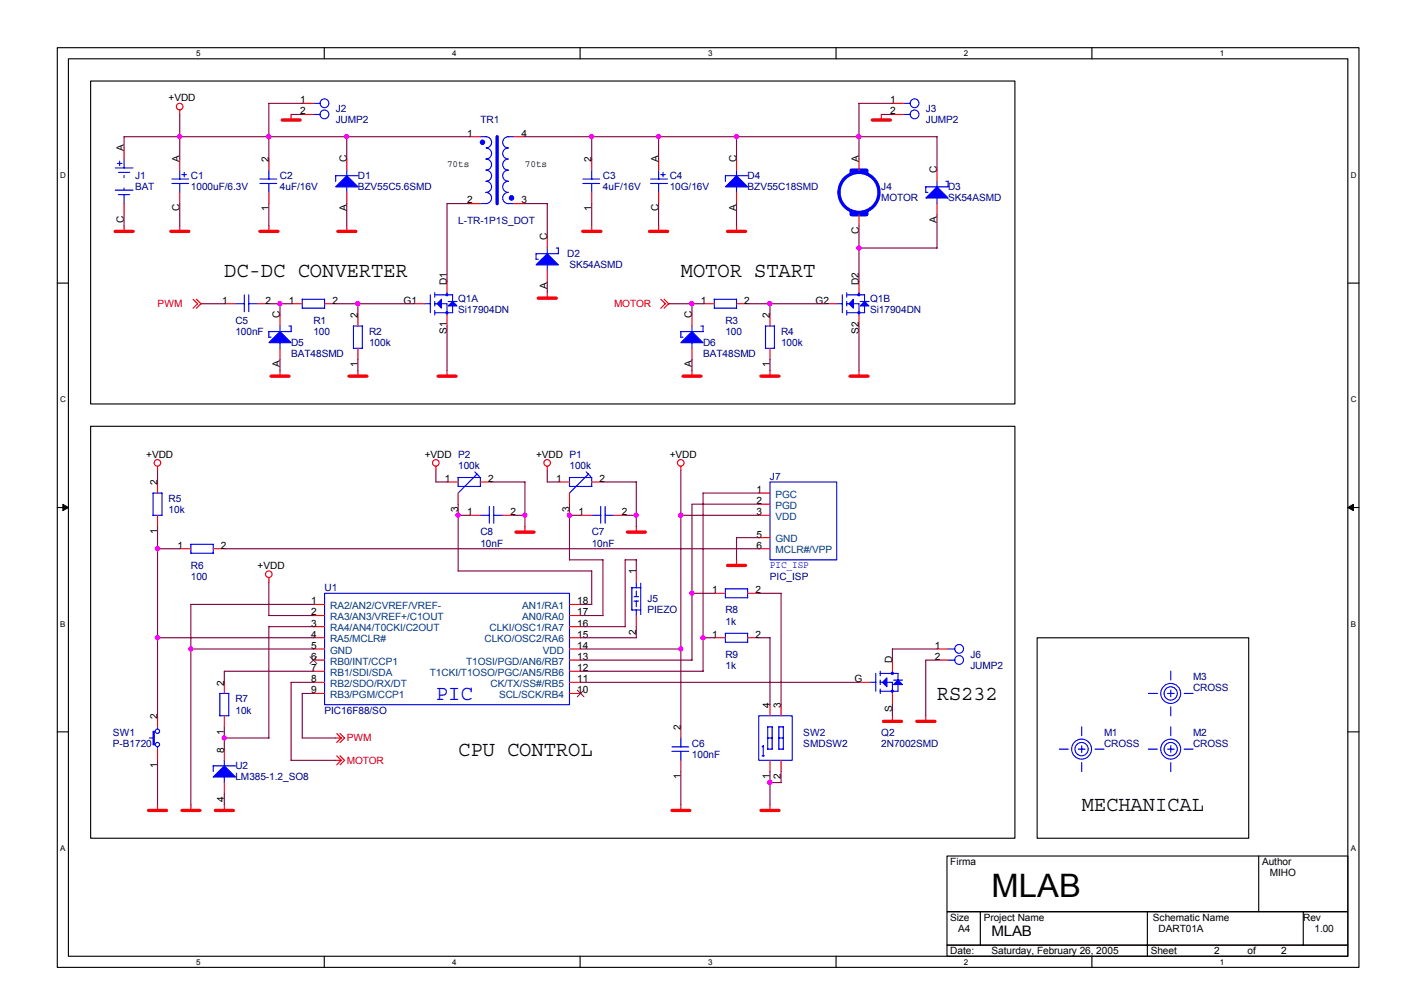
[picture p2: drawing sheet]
<svg xmlns="http://www.w3.org/2000/svg" width="297mm" height="210mm" viewBox="0 0 297 210" stroke-linecap="round" stroke-linejoin="round" font-family="sans-serif">
<path d="M12 10h272.7v192.6h-272.7zM14.3 12.3h268v188h-268z" fill="none" stroke="#000" stroke-width=".23"/>
<g fill="#fff">
<path d="M41.1 10.2h1v1.9h-1z"/>
<path d="M41.1 200.6h1v1.8h-1z"/>
</g>
<path d="M67.9 10v2.3M67.9 200.3v2.3" fill="none" stroke="#000" stroke-width=".23"/>
<g fill="#fff">
<path d="M94.7 10.2h1v1.9h-1z"/>
<path d="M94.7 200.6h1v1.8h-1z"/>
</g>
<path d="M121.5 10v2.3M121.5 200.3v2.3" fill="none" stroke="#000" stroke-width=".23"/>
<g fill="#fff">
<path d="M148.3 10.2h.9v1.9h-.9z"/>
<path d="M148.3 200.6h.9v1.8h-.9z"/>
</g>
<path d="M175.1 10v2.3M175.1 200.3v2.3" fill="none" stroke="#000" stroke-width=".23"/>
<g fill="#fff">
<path d="M201.9 10.2h1v1.9h-1z"/>
<path d="M201.9 200.6h1v1.8h-1z"/>
</g>
<path d="M228.7 10v2.3M228.7 200.3v2.3" fill="none" stroke="#000" stroke-width=".23"/>
<g fill="#fff">
<path d="M255.5 10.2h1v1.9h-1z"/>
<path d="M255.5 200.6h1v1.8h-1z"/>
<path d="M12.6 35.8h1.2v1.9h-1.2z"/>
<path d="M282.9 35.8h1.2v1.9h-1.2z"/>
<path d="M12.6 82.8h1.2v1.9h-1.2z"/>
<path d="M282.9 82.8h1.2v1.9h-1.2z"/>
</g>
<path d="M12 59.3h2.3M282.3 59.3h2.4" fill="none" stroke="#000" stroke-width=".23"/>
<g fill="#fff">
<path d="M12.6 129.8h1.1v1.9h-1.1z"/>
<path d="M282.9 129.8h1.2v1.9h-1.2z"/>
</g>
<path d="M12 106.3h2.3M282.3 106.3h2.4" fill="none" stroke="#000" stroke-width=".23"/>
<g fill="#000" stroke="#000" stroke-width=".21">
<path d="M13.2 105.6l1.1 .7-1.1 .7z" fill-rule="evenodd"/>
<path d="M282.3 106.3l1.2-.7v1.4z" fill-rule="evenodd"/>
</g>
<g fill="#fff">
<path d="M12.6 176.8h1.1v1.9h-1.1z"/>
<path d="M282.9 176.8h1.2v1.9h-1.2z"/>
</g>
<path d="M19 17h193.6v67.6h-193.6zM19 89.3h193.6v86.3h-193.6zM217.3 133.6h44.3v42h-44.3zM12 153.3h2.3M282.3 153.3h2.4M198.4 179.3h83.9v11.7h-83.9zM263.7 179.3v11.7M198.4 191h83.9v7h-83.9zM198.4 198h83.9v2.3h-83.9zM205.4 191v7M240.3 191v9.3M273 191v7" fill="none" stroke="#000" stroke-width=".23"/>
<g fill="none" stroke="#f00" stroke-width=".23">
<path d="M26 31v2.3M37.7 23v1M37.7 33.3v2.3M56.3 33.3v2.3M61 24v1.2M63.3 21.7h2.3M63.3 24h2.3M72.6 33.3v2.3M98.3 28.6h2.3M107.6 28.6h2.4M124 33.3v2.3M138 33.3v2.3"/>
<path d="M154.3 33.3v2.3M179.9 33.3v2.3M184.6 24v1.2M186.9 21.7h2.4M186.9 24h2.4M196.3 35.6v2.4M26 42.7v2.3M26 47.3v1.2M37.7 40.3v2.4M37.7 47.3v1.2M56.3 40.3v2.4M56.3 47.3v1.2"/>
<path d="M72.6 40.3v2.4M72.6 47.3v1.2M93.6 59v2.3M98.3 42.7h2.3M107.6 42.7h2.4M114.6 49.6v2.4M114.6 56.6v2.4M124 40.3v2.4M124 47.3v1.2M138 40.3v2.4M138 47.3v1.2M154.3 40.3v2.4"/>
<path d="M154.3 47.3v1.2M179.9 45v2.3M179.9 59v2.3M196.3 42.7v2.3M40.4 62.7l1 .9M41.1 62.7l1 .9M41.4 63.6l-1 1M42.1 63.6l-1 1M42.1 63.6h.2M47 63.6h2.3M54 63.6h2.3M58.7 66v2.3"/>
<path d="M58.7 73v2.3M58.7 77.6v1.2M61 63.6h2.3M68 63.6h2.3M75 66v2.3M75 73v2.3M75 77.6v1.2M86.6 63.6h2.4M93.6 66v2.3M93.6 77.6v1.2M114.6 61.3v1.2M138.4 62.7l1 .9"/>
<path d="M139.1 62.7l1 .9M139.4 63.6l-1 1M140.1 63.6h.2M140.1 63.6l-1 1M144.9 66v2.3M144.9 73v2.3M144.9 77.6v1.2M147.3 63.6h2.3M154.3 63.6h2.3M161.3 66v2.3M161.3 73v2.3M161.3 77.6v1.2"/>
<path d="M173 63.6h2.3M179.9 66v2.3M179.9 77.6v1.2M33 97.7v.9M91.3 97.7v.9M114.6 97.7v.9M142.6 97.7v.9M33 101v2.3M33 107.9v2.4M37.7 115h2.3M44.7 115h2.3M93.6 101h2.4"/>
<path d="M96 103.3v2.3M98.3 107.9h2.3M100.6 101h2.4M105.3 107.9h2.3M110 110.3v1.2M117 101h2.3M119.3 103.3v2.3M121.6 107.9h2.4M124 101h2.3M128.6 107.9h2.4M133.3 110.3v1.2M133.3 119.6v2.3"/>
<path d="M154.3 117.3v1.2M158.9 107.9h2.4M158.9 115h2.4M158.9 103.3h2.4M158.9 105.6h2.4M158.9 112.6h2.4M56.3 121v.9M65.6 136h2.4M65.6 138.3h2.4M65.6 133.6h2.4M65.6 126.6h2.4M65.6 128.9h2.4"/>
<path d="M65.6 131.3h2.4M119.3 136h2.3M119.3 138.3h2.3M119.3 133.6h2.3M119.3 126.6h2.3M119.3 128.9h2.3M119.3 131.3h2.3M133.3 128.9v2.4M149.6 133.6h2.4M149.6 124.3h2.4M156.6 133.6h2.3M156.6 124.3h2.3"/>
<path d="M186.9 138.3v2.3M196.3 136h2.3M196.3 138.3h2.3M33 149.9v2.4M33 156.9v2.4M47 142.9v2.4M47 149.9v2.4M47 156.9v2.4M65.6 142.9h2.4M65.6 140.6h2.4M65.6 145.3h2.4M70.3 154.6h1.2l-1 1"/>
<path d="M70.3 159.3h1.2l-1 .9M70.5 153.7l1 .9M70.5 158.3l1 1M71.2 153.6l1 1-1 1M71.2 158.3l1 1-1 .9M119.3 142.9h2.3M119.3 140.6h2.3M119.3 145.3h2.3M142.6 152.3v2.3M142.6 159.3v2.3M161.3 147.6v2.3M161.3 159.3v2.3"/>
<path d="M163.6 147.6v2.3M163.6 159.3v2.3M179.9 142.9h2.4M186.9 145.3v2.3M186.9 149.9v1.2M193.9 149.9v1.2M33 168.6v1.2M40 168.6v1.2M47 163.9v2.4M47 168.6v1.2M142.6 168.6v1.2M161.3 168.6v1.2"/>
<circle cx="37.6" cy="22.3" r=".69"/>
<circle cx="33" cy="97" r=".69"/>
<circle cx="91.3" cy="97" r=".69"/>
<circle cx="114.6" cy="97" r=".69"/>
<circle cx="142.6" cy="97" r=".69"/>
<circle cx="56.3" cy="120.3" r=".69"/>
</g>
<g fill="none" stroke="#f00" stroke-width=".7">
<path d="M59.1 25.1h3.8M182.7 25.1h3.8M24.1 48.5h3.8M35.8 48.5h3.7M54.4 48.5h3.8M70.8 48.5h3.7M122.1 48.5h3.8M136.1 48.5h3.7M152.4 48.5h3.8M56.8 78.8h3.7M73.1 78.8h3.8M91.8 78.8h3.7"/>
<path d="M112.8 62.5h3.7M143.1 78.8h3.7M159.4 78.8h3.8M178.1 78.8h3.7M108.1 111.5h3.7M131.4 111.5h3.8M152.4 118.4h3.8M185.1 151.1h3.7M192.1 151.1h3.7M31.1 169.8h3.8M38.1 169.8h3.8M45.1 169.8h3.8"/>
<path d="M140.8 169.8h3.7M159.4 169.8h3.8"/>
</g>
<g fill="none" stroke="#00f" stroke-width=".23">
<path d="M24.1 39.8h3.8M24.1 35.2h3.8M24.6 34.2h.9M24.8 36.1h2.4M25.1 33.8v.9M26 33.3v1.9M36 37.5h3.5M36 38.4h3.5M37.7 35.6v1.9M37.7 38.4v1.9M38.1 36.6h1M38.6 36.1v1"/>
<path d="M54.4 37.5h3.6M54.4 38.4h3.6M56.3 35.6v1.9M56.3 38.4v1.9M65.6 21.7h1.5M65.6 24h1.5M72.6 35.6v1.2M72.6 39.1v1.2M75 36.8h-4.7v1.2M100.6 28.6h1.2M101.8 28.6a1.17 1.17 0 0 1 1.2 1.2 1.17 1.17 0 0 1-1.2 1.2 1.16 1.16 0 0 1 1.2 1.2 1.16 1.16 0 0 1-1.2 1.1 1.16 1.16 0 0 1 1.2 1.2 1.16 1.16 0 0 1-1.2 1.1 1.16 1.16 0 0 1 1.2 1.2 1.16 1.16 0 0 1-1.2 1.2 1.16 1.16 0 0 1 1.2 1.1 1.16 1.16 0 0 1-1.2 1.2 1.17 1.17 0 0 1 1.2 1.2 1.17 1.17 0 0 1-1.2 1.2h-1.2M107.6 28.6h-1.1a1.17 1.17 0 0 0-1.2 1.2 1.17 1.17 0 0 0 1.2 1.2 1.16 1.16 0 0 0-1.2 1.2 1.16 1.16 0 0 0 1.2 1.1 1.16 1.16 0 0 0-1.2 1.2 1.16 1.16 0 0 0 1.2 1.1 1.16 1.16 0 0 0-1.2 1.2 1.16 1.16 0 0 0 1.2 1.2 1.16 1.16 0 0 0-1.2 1.1 1.16 1.16 0 0 0 1.2 1.2 1.17 1.17 0 0 0-1.2 1.2 1.17 1.17 0 0 0 1.2 1.2h1.1"/>
<path d="M122.1 37.5h3.5M122.1 38.4h3.5M124 35.6v1.9M124 38.4v1.9M136.3 37.5h3.5M136.3 38.4h3.5M138 35.6v1.9M138 38.4v1.9M138.4 36.6h1M138.9 36.1v1M154.3 35.6v1.2M154.3 39.1v1.2"/>
<path d="M156.6 36.8h-4.6v1.2M189.3 21.7h1.4M189.3 24h1.4M196.3 38v1.1M198.1 38h.5M198.6 38v1.1M198.6 39.1h-4.7v1.2h.5M24.8 40.8h2.4M26 40.8v1.9M112.3 54.3h.5M114.6 51.9v1.2M114.6 55.5v1.1"/>
<path d="M116.5 52l.5-.1v1.2h-4.7v1.2M196.3 41.5v1.2M49.3 63.6h1.9M51.2 61.8v3.5M52.1 63.6h1.9M52.1 61.8v3.5M56.3 70.6h.5M58.7 68.3v1.2M58.7 71.8v1.2M60.5 68.3h.5M61 68.3v1.2M61 69.5h-4.7v1.2"/>
<path d="M63.3 62.7h4.7v1.9M63.3 62.7v1.9h4.7M74 68.3h1.9v4.7h-1.9M74 68.3v4.7M89 63.6h1.2M90.1 61.7v3.8M91.1 61.8h3.7v3.7M91.1 63.6h.4M91.1 65.5h3.7M91.1 61.3v1M91.1 63.2v.9M91.1 65v1"/>
<path d="M92.5 63.6h1.1v2.4M93.6 61.3v.5M93.9 63.2h1.9M144.9 68.3v1.2M144.9 71.8v1.2M146.8 68.3h.5M147.3 68.3v1.2M147.3 69.5h-4.7v1.2l.5-.1M149.6 62.7h4.7v1.9h-4.7zM160.3 73h1.9v-4.7h-1.9l.1 4.7M175.3 63.6h1.2M176.4 61.7v3.8"/>
<path d="M177.4 61.8h3.7v3.7M177.4 63.6h.4M177.4 61.3v1M177.4 63.2v.9M177.4 65v1M177.4 65.5h3.7M178.8 63.6h1.1v2.4M179.9 61.3v.5M180.2 63.2h1.9M99.5 98.8l.9 1M99.9 99.3l-3.9 4M122.8 98.8l.9 1"/>
<path d="M123.3 99.3l-4 4M32 107.9h1.9v-4.6h-1.9l.1 4.7M40 114h4.7v1.9h-4.7zM95.9 100h4.7v1.9M96 100v1.9h4.6M100.6 107.9h1.9M102.5 106.1v3.5M103.4 107.9h1.9M103.4 106.1v3.5M119.3 100h4.7v1.9h-4.7zM124 107.9h1.9M125.8 106.1v3.5"/>
<path d="M126.8 107.9h1.9M126.8 106.1v3.5M161.3 101h14v16.3h-14zM68 124.3h51.3v23.3h-51.3zM132.8 125h1M132.8 125.9h1M133.3 121.9v1.2M133.3 123.8v1.2M133.3 125.9v1.2M133.3 127.8v1.1M134.2 123.1h-1.9l.1 4.7h1.8M134.2 122.2v6.5"/>
<path d="M151.9 123.4h4.7M152 123.3v1.9h4.6v-1.9M152 132.7v1.8h4.6v-1.8h-4.7M198.6 136h1.4M198.6 138.3h1.4M31.3 154.6h.8M33 152.3v.4M33 156.5v.5M47 159.3v1.1M47.9 145.3h-1.9l.1 4.7M47.9 145.2v4.7h-1.9M140.8 157.4h3.5"/>
<path d="M140.8 156.5h3.5M142.6 154.6v1.9M142.6 157.4v1.9M158.9 149.9h7v9.4h-7zM159.6 156.5l.3-.3v2.2M159.6 158.3h.5M160.8 154.6h1M160.8 152.3v4.6h1v-4.6h-1M163.1 154.6h1M163.2 152.3v4.6h.9M163.2 152.3h.9M164.1 152.3v4.6"/>
<path d="M182.3 142.9h1.2M183.5 141.1v3.7M184.4 141.1h3.7M184.4 142.9h.4M184.4 140.6v1M184.4 142.5v.9M184.4 144.3v1M185.8 142.9h1.1v2.4M186.9 140.6v.5M187.2 142.5h1.9M188.1 141.1v3.7h-3.7M221.9 156.9h1.9"/>
<path d="M225.9 156.9h1.4M226.6 152.3v1.8M226.6 156.2v1.4M226.6 159.7v1.9M229.4 156.9h1.9M240.6 156.9h1.9M240.6 145.3h1.9M244.6 156.9h1.4M244.6 145.3h1.4M245.3 140.6v1.9M245.3 144.5v1.5M245.3 148.1v1.9"/>
<path d="M245.3 152.3v1.8M245.3 156.2v1.4M245.3 159.7v1.9M248.1 156.9h1.8M248.1 145.3h1.8M47 162.8v1.1M49.3 160.4h-4.6v1.2"/>
<circle cx="68" cy="24" r=".92"/>
<circle cx="68" cy="21.6" r=".92"/>
<circle cx="191.6" cy="24" r=".92"/>
<circle cx="191.6" cy="21.6" r=".92"/>
<circle cx="200.9" cy="135.9" r=".92"/>
<circle cx="200.9" cy="138.3" r=".92"/>
<circle cx="33" cy="153.2" r=".46"/>
<circle cx="33" cy="156" r=".46"/>
<circle cx="226.6" cy="156.9" r="1.39"/>
<circle cx="226.6" cy="156.9" r="2.09"/>
<circle cx="245.2" cy="145.3" r="1.39"/>
<circle cx="245.2" cy="156.9" r="1.39"/>
<circle cx="245.2" cy="156.9" r="2.09"/>
<circle cx="245.2" cy="145.3" r="2.09"/>
</g>
<g fill="#00f" stroke="#00f" stroke-width=".23">
<path d="M181.1 63.2l.9 .9h-1.8z" fill-rule="evenodd"/>
<path d="M177.8 63.6l1-.9v1.9z" fill-rule="evenodd"/>
<path d="M94.8 63.2l.9 .9h-1.8z" fill-rule="evenodd"/>
<path d="M91.5 63.6l1-.9v1.9z" fill-rule="evenodd"/>
<path d="M47 160.4l2.3 2.4h-4.6z" fill-rule="evenodd"/>
<path d="M112.3 55.5l2.3-2.4 2.4 2.4z" fill-rule="evenodd"/>
<path d="M72.6 36.8l2.4 2.3h-4.7z" fill-rule="evenodd"/>
<path d="M193.9 41.5l2.4-2.4 2.3 2.4z" fill-rule="evenodd"/>
<path d="M184.8 142.9l1-.9v1.9z" fill-rule="evenodd"/>
<path d="M188.1 142.5l.9 .9h-1.8z" fill-rule="evenodd"/>
<path d="M152 39.1l2.3-2.3 2.3 2.3z" fill-rule="evenodd"/>
<path d="M58.7 69.5l2.3 2.3h-4.7z" fill-rule="evenodd"/>
<path d="M142.6 71.8l2.3-2.3 2.4 2.3z" fill-rule="evenodd"/>
</g>
<g fill="#00f" stroke="#00f" stroke-width=".23">
<path d="M32.1 153.2h.2v2.8h-.2z"/>
<circle cx="179.9" cy="65.5" r=".22"/>
<circle cx="179.9" cy="61.7" r=".22"/>
<circle cx="93.6" cy="65.5" r=".22"/>
<circle cx="93.6" cy="61.7" r=".22"/>
<circle cx="101.1" cy="29.8" r=".46"/>
<circle cx="107.1" cy="41.5" r=".46"/>
<circle cx="186.9" cy="141.1" r=".22"/>
<circle cx="186.9" cy="144.8" r=".22"/>
</g>
<path d="M26 39.8v-3.7" fill="none" stroke="#00f" stroke-width=".21" stroke-dasharray=".5 2.1"/>
<g fill="none" stroke="#00f" stroke-width=".7">
<path d="M104.1 28.6v14.1M178.3 36.3v-.7h3.3v.7M178.3 44.3v.7h3.3v-.7"/>
<circle cx="179.9" cy="40.3" r="4.2"/>
</g>
<path d="M64.9 137.6l1.5 1.4M66.3 137.6l-1.4 1.4M120.9 144.6l1.4 1.4M122.3 144.6l-1.4 1.4" fill="none" stroke="#804000" stroke-width=".21"/>
<g fill="none" stroke="#800040" stroke-width=".23">
<path d="M37.7 24v9.3M61 24h2.3M63.3 21.7h-7v11.6M72.6 28.6v4.7M98.3 28.6h-72.3v2.4M110 28.6h86.3v7.1M124 28.6v4.7M138 28.6v4.7M154.3 28.6v4.7M184.6 24h2.4M186.9 21.7h-7v11.6M26 45v2.3"/>
<path d="M37.7 42.7v4.6M56.3 42.7v4.6M72.6 42.7v4.6M98.3 42.7h-4.7v16.3M110 42.7h4.7l-.1 7M114.6 59v2.3M124 42.7v4.6M138 42.7v4.6M154.3 42.7v4.6M179.9 47.3v11.7M179.9 52h16.4M196.3 45v7"/>
<path d="M42.3 63.6h4.7M56.3 63.6h4.7M58.7 63.6v2.4M58.7 75.3v2.4M70.3 63.6h16.4M75 63.6v2.4M75 75.3v2.4M93.6 68.3v9.4M140.3 63.6h7M144.9 63.6v2.4M144.9 75.3v2.4M156.6 63.6h16.4"/>
<path d="M161.3 63.6v2.4M161.3 75.3v2.4M179.9 68.3v9.4M33 98.6v2.4M91.3 98.6v2.4h2.4M114.6 98.6v2.4h2.4M142.6 98.6v53.7M33 115h4.7M33 110.3v39.7M47 115h112M96 105.6v14h28v7h-2.4M96 107.9h2.3"/>
<path d="M103 101h7v9.3M107.6 107.9h2.4M119.3 105.6v11.7h7v11.7M119.3 107.9h2.3M126.3 101h7M131 107.9h2.3M133.3 101v9.3M133.3 117.3v2.3M133.3 117.3h-2.3v14h-9.4M142.6 107.9h16.4M159 105.6h-14.1v32.7h-23.3M159 112.6h-4.7v4.7"/>
<path d="M159 103.3h-11.7v37.3M33 133.6h32.7M40 136h25.7M56.3 121.9v7.1M56.3 128.9h9.4M65.7 131.3h-9.4v23.3M65.7 126.6h-25.7v42M121.6 136h21M121.6 133.6h11.7M121.6 128.9h4.7M133.3 131.3v2.3M144.9 124.3h4.7"/>
<path d="M147.3 133.6h2.3M158.9 133.6h2.4v14M158.9 124.3h4.7M163.6 124.3v23.3M196.3 136h-9.4v2.3M196.3 138.3h-2.4v11.7M33 159.3v9.3M47 154.6h9.3M47 152.3v4.7M61 159.3h9.3M63.3 154.6h7M65.7 142.9h-4.7v16.4"/>
<path d="M65.7 140.6h-18.7v2.4M65.7 145.3h-2.4v9.3M121.6 142.9h58.4M121.6 140.6h25.7M186.9 147.6v2.4M47 166.3v2.3M142.6 161.6v7M161.3 161.6v7M161.3 163.9h2.3M163.6 161.6v2.4"/>
</g>
<g fill="#f0f" stroke="#f0f" stroke-width=".23">
<circle cx="37.6" cy="28.6" r=".46"/>
<circle cx="56.3" cy="28.6" r=".46"/>
<circle cx="72.6" cy="28.6" r=".46"/>
<circle cx="58.6" cy="63.6" r=".46"/>
<circle cx="75" cy="63.6" r=".46"/>
<circle cx="144.9" cy="63.6" r=".46"/>
<circle cx="161.3" cy="63.6" r=".46"/>
<circle cx="123.9" cy="28.6" r=".46"/>
<circle cx="137.9" cy="28.6" r=".46"/>
<circle cx="154.3" cy="28.6" r=".46"/>
<circle cx="179.9" cy="51.9" r=".46"/>
<circle cx="179.9" cy="28.6" r=".46"/>
<circle cx="144.9" cy="124.3" r=".46"/>
<circle cx="95.9" cy="107.9" r=".46"/>
<circle cx="33" cy="133.6" r=".46"/>
<circle cx="40" cy="135.9" r=".46"/>
<circle cx="161.3" cy="163.9" r=".46"/>
<circle cx="142.6" cy="107.9" r=".46"/>
<circle cx="142.6" cy="135.9" r=".46"/>
<circle cx="147.3" cy="133.6" r=".46"/>
<circle cx="33" cy="114.9" r=".46"/>
<circle cx="47" cy="154.6" r=".46"/>
<circle cx="109.9" cy="107.9" r=".46"/>
<circle cx="133.3" cy="107.9" r=".46"/>
<circle cx="119.3" cy="107.9" r=".46"/>
</g>
<text font-size="6.8" x="207.7" y="187.8">MLAB</text>
<g font-size="4.4">
<text x="47" y="58">DC-DC CONVERTER</text>
<text x="142.6" y="58">MOTOR START</text>
<text x="196.3" y="146.6">RS232</text>
<text x="96" y="158.3">CPU CONTROL</text>
<text x="226.6" y="169.9">MECHANICAL</text>
</g>
<text font-size="4.4" fill="#00f" x="91.3" y="146.6">PIC</text>
<text font-size="3" x="207.7" y="196.1">MLAB</text>
<g font-size="2.1">
<text x="35.3" y="21.2">+VDD</text>
<text x="62.8" y="21.6">1</text>
<text x="62.8" y="24">2</text>
<text x="186.5" y="21.6">1</text>
<text x="186.5" y="24">2</text>
<text x="97.8" y="28.6">1</text>
<text x="109.3" y="28.6">4</text>
<text x="26" y="31.7" transform="rotate(-90 26 31.7)">A</text>
<text x="37.6" y="34" transform="rotate(-90 37.6 34)">A</text>
<text x="56.3" y="34" transform="rotate(-90 56.3 34)">2</text>
<text x="72.6" y="34" transform="rotate(-90 72.6 34)">C</text>
<text x="93.6" y="35.1">70ts</text>
<text x="110" y="35.1">70ts</text>
<text x="123.9" y="34" transform="rotate(-90 123.9 34)">2</text>
<text x="137.9" y="34" transform="rotate(-90 137.9 34)">A</text>
<text x="154.3" y="34" transform="rotate(-90 154.3 34)">C</text>
<text x="179.9" y="34" transform="rotate(-90 179.9 34)">A</text>
<text x="196.3" y="36.3" transform="rotate(-90 196.3 36.3)">C</text>
<text x="26" y="46.6" transform="rotate(-90 26 46.6)">C</text>
<text x="37.6" y="44.3" transform="rotate(-90 37.6 44.3)">C</text>
<text x="56.3" y="44.3" transform="rotate(-90 56.3 44.3)">1</text>
<text x="72.6" y="44.3" transform="rotate(-90 72.6 44.3)">A</text>
<text x="97.8" y="42.6">2</text>
<text x="109.3" y="42.6">3</text>
<text x="123.9" y="44.3" transform="rotate(-90 123.9 44.3)">1</text>
<text x="137.9" y="44.3" transform="rotate(-90 137.9 44.3)">C</text>
<text x="154.3" y="44.3" transform="rotate(-90 154.3 44.3)">A</text>
<text x="196.3" y="46.6" transform="rotate(-90 196.3 46.6)">A</text>
<text x="114.6" y="50.3" transform="rotate(-90 114.6 50.3)">C</text>
<text x="179.9" y="49" transform="rotate(-90 179.9 49)">C</text>
<text x="93.6" y="59.7" transform="rotate(-90 93.6 59.7)">D1</text>
<text x="179.9" y="59.7" transform="rotate(-90 179.9 59.7)">D2</text>
<text x="46.5" y="63.6">1</text>
<text x="55.6" y="63.6">2</text>
<text x="60.5" y="63.6">1</text>
<text x="69.6" y="63.6">2</text>
<text x="84.5" y="63.6">G1</text>
<text x="114.6" y="60.6" transform="rotate(-90 114.6 60.6)">A</text>
<text x="146.8" y="63.6">1</text>
<text x="155.9" y="63.6">2</text>
<text x="170.9" y="63.6">G2</text>
<text x="58.6" y="66.7" transform="rotate(-90 58.6 66.7)">C</text>
<text x="75" y="66.7" transform="rotate(-90 75 66.7)">2</text>
<text x="93.6" y="70" transform="rotate(-90 93.6 70)">S1</text>
<text x="144.9" y="66.7" transform="rotate(-90 144.9 66.7)">C</text>
<text x="161.3" y="66.7" transform="rotate(-90 161.3 66.7)">2</text>
<text x="179.9" y="70" transform="rotate(-90 179.9 70)">S2</text>
<text x="58.6" y="76.9" transform="rotate(-90 58.6 76.9)">A</text>
<text x="75" y="76.9" transform="rotate(-90 75 76.9)">1</text>
<text x="144.9" y="76.9" transform="rotate(-90 144.9 76.9)">A</text>
<text x="161.3" y="76.9" transform="rotate(-90 161.3 76.9)">1</text>
<text x="30.6" y="95.8">+VDD</text>
<text x="89" y="95.8">+VDD P2</text>
<text x="112.3" y="95.8">+VDD P1</text>
<text x="140.3" y="95.8">+VDD</text>
<text x="33" y="101.7" transform="rotate(-90 33 101.7)">2</text>
<text x="93.2" y="100.9">1</text>
<text x="102.3" y="100.9">2</text>
<text x="116.5" y="100.9">1</text>
<text x="125.6" y="100.9">2</text>
<text x="95.9" y="107.3" transform="rotate(-90 95.9 107.3)">3</text>
<text x="97.8" y="107.9">1</text>
<text x="106.9" y="107.9">2</text>
<text x="119.3" y="107.3" transform="rotate(-90 119.3 107.3)">3</text>
<text x="121.2" y="107.9">1</text>
<text x="130.3" y="107.9">2</text>
<text x="158.5" y="103.3">1</text>
<text x="158.5" y="105.6">2</text>
<text x="158.5" y="107.9">3</text>
<text x="33" y="111.9" transform="rotate(-90 33 111.9)">1</text>
<text x="158.5" y="112.6">5</text>
<text x="37.2" y="114.9">1</text>
<text x="46.3" y="114.9">2</text>
<text x="54" y="119.2">+VDD</text>
<text x="158.5" y="114.9">6</text>
<text x="133.3" y="120.3" transform="rotate(-90 133.3 120.3)">1</text>
<text x="149.2" y="124.3">1</text>
<text x="158.2" y="124.3">2</text>
<text x="65.2" y="126.6">1</text>
<text x="65.2" y="128.9">2</text>
<text x="65.2" y="131.3">3</text>
<text x="120.9" y="131.3">16</text>
<text x="120.9" y="128.9">17</text>
<text x="120.9" y="126.6">18</text>
<text x="65.2" y="133.6">4</text>
<text x="65.2" y="135.9">5</text>
<text x="120.9" y="135.9">14</text>
<text x="120.9" y="133.6">15</text>
<text x="133.3" y="132.9" transform="rotate(-90 133.3 132.9)">2</text>
<text x="149.2" y="133.6">1</text>
<text x="158.2" y="133.6">2</text>
<text x="195.8" y="135.9">1</text>
<text x="47" y="143.6" transform="rotate(-90 47 143.6)">2</text>
<text x="65.2" y="138.3">6</text>
<text x="65.2" y="140.6">7</text>
<text x="65.2" y="142.9">8</text>
<text x="120.9" y="142.9">11</text>
<text x="120.9" y="140.6">12</text>
<text x="120.9" y="138.3">13</text>
<text x="179" y="142.9">G</text>
<text x="186.9" y="139" transform="rotate(-90 186.9 139)">D</text>
<text x="195.8" y="138.3">2</text>
<text x="65.2" y="145.2">9</text>
<text x="120.9" y="145.2">10</text>
<text x="161.3" y="148.3" transform="rotate(-90 161.3 148.3)">4</text>
<text x="163.6" y="148.3" transform="rotate(-90 163.6 148.3)">3</text>
<text x="186.9" y="149.2" transform="rotate(-90 186.9 149.2)">S</text>
<text x="33" y="150.6" transform="rotate(-90 33 150.6)">2</text>
<text x="47" y="153.9" transform="rotate(-90 47 153.9)">1</text>
<text x="142.6" y="153" transform="rotate(-90 142.6 153)">2</text>
<text x="33" y="160.9" transform="rotate(-90 33 160.9)">1</text>
<text x="47" y="157.6" transform="rotate(-90 47 157.6)">8</text>
<text x="47" y="167.9" transform="rotate(-90 47 167.9)">4</text>
<text x="142.6" y="163.3" transform="rotate(-90 142.6 163.3)">1</text>
<text x="161.3" y="163.3" transform="rotate(-90 161.3 163.3)">1</text>
<text x="163.6" y="163.3" transform="rotate(-90 163.6 163.3)">2</text>
<text x="199.1" y="181.2">Firma</text>
<text x="264.4" y="181.2">Author</text>
<text x="266" y="183.6">MIHO</text>
<text x="199.1" y="192.9">Size</text>
<text x="200.7" y="195.2">A4</text>
<text x="206.1" y="192.9">Project Name</text>
<text x="241.5" y="192.9">Schematic Name</text>
<text x="242.7" y="195.2">DART01A</text>
<text x="273" y="192.9">Rev</text>
<text x="275.3" y="195.2">1.00</text>
<text x="199.1" y="199.9">Date:</text>
<text x="207.7" y="199.9">Saturday, February 26, 2005</text>
<text x="241" y="199.9">Sheet</text>
<text x="254.4" y="199.9">2</text>
<text x="261.3" y="199.9">of</text>
<text x="268.4" y="199.9">2</text>
</g>
<g font-size="2.1" fill="#000080">
<text x="70.3" y="23.5">J2</text>
<text x="193.9" y="23.5">J3</text>
<text x="70.3" y="25.9">JUMP2</text>
<text x="100.6" y="25.9">TR1</text>
<text x="193.9" y="25.9">JUMP2</text>
<text x="28.3" y="37.5">J1</text>
<text x="28.3" y="39.9">BAT</text>
<text x="40" y="37.5">C1</text>
<text x="40" y="39.9">1000uF/6.3V</text>
<text x="58.7" y="37.5">C2</text>
<text x="58.7" y="39.9">4uF/16V</text>
<text x="75" y="37.5">D1</text>
<text x="75" y="39.9">BZV55C5.6SMD</text>
<text x="126.3" y="37.5">C3</text>
<text x="126.3" y="39.9">4uF/16V</text>
<text x="140.3" y="37.5">C4</text>
<text x="140.3" y="39.9">10G/16V</text>
<text x="156.6" y="37.5">D4</text>
<text x="156.6" y="39.9">BZV55C18SMD</text>
<text x="184.6" y="39.9">J4</text>
<text x="198.6" y="39.9">D3</text>
<text x="96" y="46.9">L-TR-1P1S_DOT</text>
<text x="184.6" y="42.2">MOTOR</text>
<text x="198.6" y="42.2">SK54ASMD</text>
<text x="118.8" y="53.8">D2</text>
<text x="119.3" y="56.2">SK54ASMD</text>
<text x="96" y="63.2">Q1A</text>
<text x="96" y="65.5">Si17904DN</text>
<text x="182.3" y="63.2">Q1B</text>
<text x="182.3" y="65.5">Si17904DN</text>
<text x="49.3" y="67.9">C5</text>
<text x="49.3" y="70.2">100nF</text>
<text x="65.6" y="67.9">R1</text>
<text x="65.6" y="70.2">100</text>
<text x="77.3" y="70.2">R2</text>
<text x="152" y="67.9">R3</text>
<text x="152" y="70.2">100</text>
<text x="163.6" y="70.2">R4</text>
<text x="61" y="72.5">D5</text>
<text x="61" y="74.8">BAT48SMD</text>
<text x="77.3" y="72.5">100k</text>
<text x="147.3" y="72.5">D6</text>
<text x="147.3" y="74.8">BAT48SMD</text>
<text x="163.6" y="72.5">100k</text>
<text x="96" y="98.2">100k</text>
<text x="119.3" y="98.2">100k</text>
<text x="161.3" y="100.5">J7</text>
<text x="35.3" y="105.2">R5</text>
<text x="35.3" y="107.5">10k</text>
<text x="100.6" y="112.2">C8</text>
<text x="124" y="112.2">C7</text>
<text x="40" y="119.2">R6</text>
<text x="100.6" y="114.5">10nF</text>
<text x="124" y="114.5">10nF</text>
<text x="40" y="121.5">100</text>
<text x="68" y="123.8">U1</text>
<text x="161.3" y="121.5">PIC_ISP</text>
<text x="135.6" y="126.2">J5</text>
<text x="135.6" y="128.5">PIEZO</text>
<text x="152" y="128.5">R8</text>
<text x="152" y="130.8">1k</text>
<text x="152" y="137.8">R9</text>
<text x="203.3" y="137.8">J6</text>
<text x="152" y="140.2">1k</text>
<text x="203.3" y="140.2">JUMP2</text>
<text x="249.9" y="142.5">M3</text>
<text x="49.3" y="147.2">R7</text>
<text x="49.3" y="149.5">10k</text>
<text x="68" y="149.5">PIC16F88/SO</text>
<text x="249.9" y="144.8">CROSS</text>
<text x="23.7" y="154.2">SW1</text>
<text x="168.3" y="154.2">SW2</text>
<text x="184.6" y="154.2">Q2</text>
<text x="231.3" y="154.2">M1</text>
<text x="249.9" y="154.2">M2</text>
<text x="23.7" y="156.5">P-B1720</text>
<text x="49.3" y="161.2">U2</text>
<text x="144.9" y="156.5">C6</text>
<text x="144.9" y="158.8">100nF</text>
<text x="168.3" y="156.5">SMDSW2</text>
<text x="184.6" y="156.5">2N7002SMD</text>
<text x="231.3" y="156.5">CROSS</text>
<text x="249.9" y="156.5">CROSS</text>
<text x="49.3" y="163.5">LM385-1.2_SO8</text>
</g>
<g font-size="2.1" fill="#f00">
<text x="33" y="64.3">PWM</text>
<text x="128.6" y="64.3">MOTOR</text>
<text x="72.6" y="155.3">PWM</text>
<text x="72.6" y="160">MOTOR</text>
</g>
<g font-size="2.1" fill="#004080">
<text x="162.5" y="104.2">PGC</text>
<text x="162.5" y="106.6">PGD</text>
<text x="162.5" y="108.9">VDD</text>
<text x="162.5" y="113.6">GND</text>
<text x="162.5" y="115.9">MCLR#/VPP</text>
<text x="69.2" y="127.6">RA2/AN2/CVREF/VREF-</text>
<text x="69.2" y="129.9">RA3/AN3/VREF+/C1OUT</text>
<text x="109.4" y="129.9">AN0/RA0</text>
<text x="109.4" y="127.6">AN1/RA1</text>
<text x="69.2" y="132.2">RA4/AN4/T0CKI/C2OUT</text>
<text x="69.2" y="134.6">RA5/MCLR#</text>
<text x="69.2" y="136.9">GND</text>
<text x="101.5" y="134.6">CLKO/OSC2/RA6</text>
<text x="102.5" y="132.2">CLKI/OSC1/RA7</text>
<text x="113.7" y="136.9">VDD</text>
<text x="69.2" y="139.2">RB0/INT/CCP1</text>
<text x="69.2" y="141.6">RB1/SDI/SDA</text>
<text x="69.2" y="143.9">RB2/SDO/RX/DT</text>
<text x="90" y="141.6">T1CKI/T1OSO/PGC/AN5/RB6</text>
<text x="97.6" y="139.2">T1OSI/PGD/AN6/RB7</text>
<text x="102.7" y="143.9">CK/TX/SS#/RB5</text>
<text x="69.2" y="146.2">RB3/PGM/CCP1</text>
<text x="104.5" y="146.2">SCL/SCK/RB4</text>
</g>
<text font-size="2.1" fill="#00f" x="161.3" y="119">PIC_ISP</text>
<g font-size="1.7">
<text x="41.1" y="11.7">5</text>
<text x="94.7" y="11.7">4</text>
<text x="148.3" y="11.7">3</text>
<text x="201.9" y="11.7">2</text>
<text x="255.5" y="11.7">1</text>
<text x="12.6" y="37.3">D</text>
<text x="282.9" y="37.3">D</text>
<text x="12.6" y="84.3">C</text>
<text x="282.9" y="84.3">C</text>
<text x="12.6" y="131.3">B</text>
<text x="282.9" y="131.3">B</text>
<text x="12.6" y="178.3">A</text>
<text x="282.9" y="178.3">A</text>
<text x="41.1" y="202.1">5</text>
<text x="94.7" y="202.1">4</text>
<text x="148.3" y="202.1">3</text>
<text x="201.9" y="202.1">2</text>
<text x="255.5" y="202.1">1</text>
</g>
</svg>
